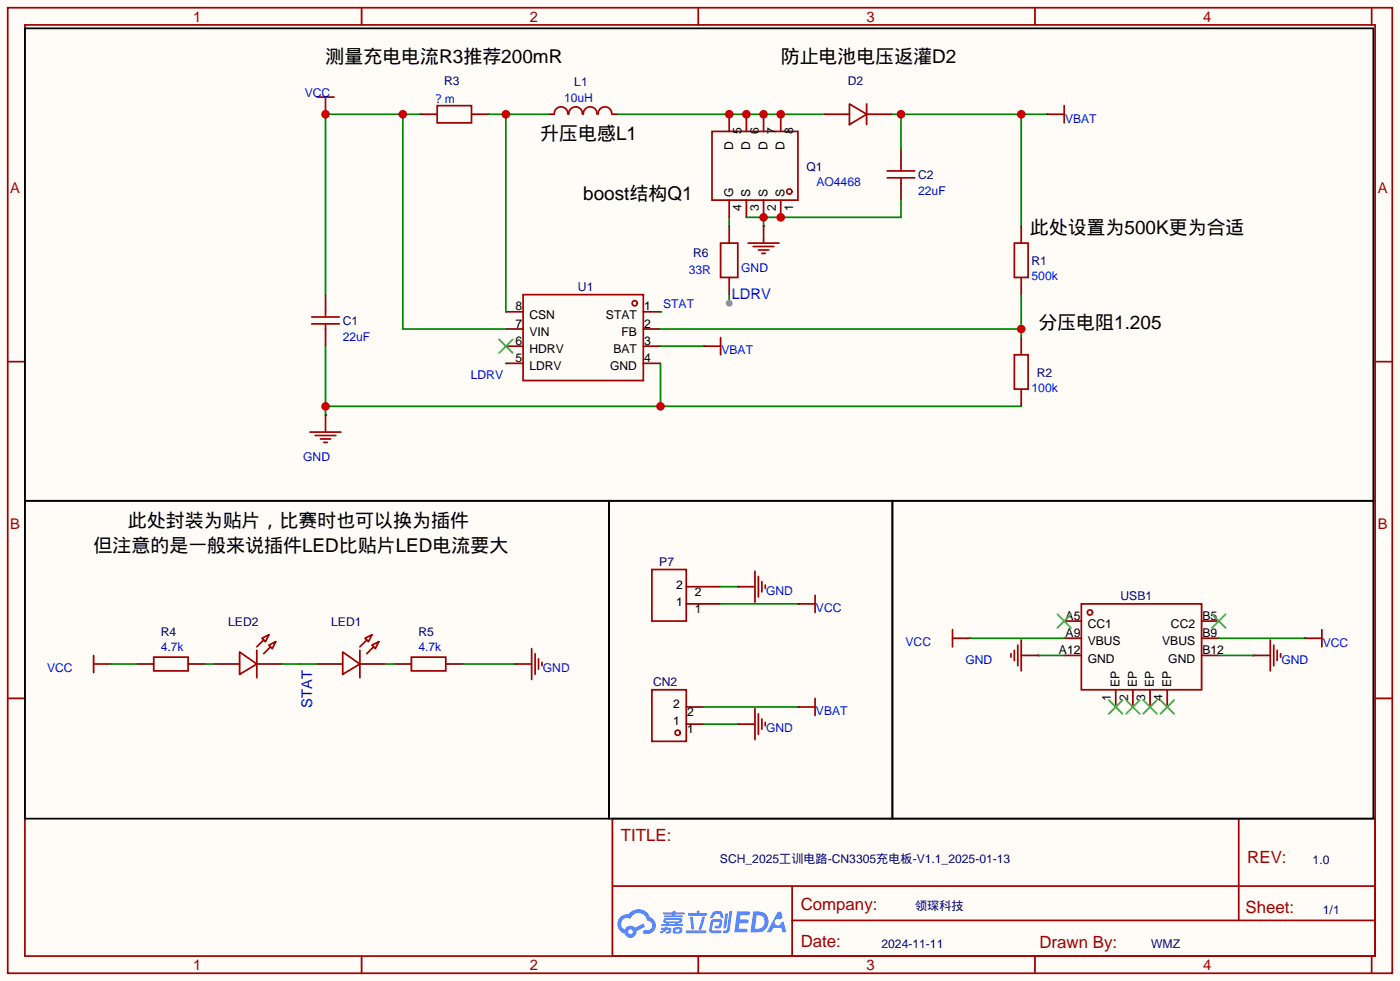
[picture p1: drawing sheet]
<svg xmlns="http://www.w3.org/2000/svg" width="207mm" height="145mm" viewBox="0 0 207 145" stroke-linecap="round" stroke-linejoin="round" font-family="sans-serif">
<path d="M0 0h207v145h-207z" fill="#fffcf7"/>
<g fill="none" stroke="#a10000" stroke-width=".25">
<path d="M1.1 1.1h204.8v142.8h-204.8zM3.7 3.7h199.6v137.7h-199.6zM53.5 1.1v2.6M103.3 1.1v2.6M153 1.1v2.6M202.8 1.1v2.6M1.1 53.5h2.6M203.3 53.5h2.6M1.1 103.3h2.6M203.3 103.3h2.6M90.6 121h112.7v20.4h-112.7zM90.6 131h112.6"/>
<path d="M117.1 136.1h86.1M117.1 131v10.2M183.2 121v15.1M53.5 141.4v2.5M103.3 141.4v2.5M153 141.4v2.5M202.8 141.4v2.5"/>
</g>
<g fill="#5487ff">
<path d="M109 134.7h.8a1.06 1.06 0 0 1 1.1 .2 .27 .27 0 0 1-.3 .4h-1.1l-.1 .6h1.1l.2 .3a.33 .33 0 0 1-.4 .3h-1l-.1 .8h.9a.31 .31 0 0 1 .4 .1 .31 .31 0 0 1 0 .3l-.2 .1h-1.7z"/>
<path d="M115 134.8h.5l.2 .9-.4 .2a.49 .49 0 0 0-.7 .2 .49 .49 0 0 0 .3 .7 .49 .49 0 0 0 .6-.4l.3-.2 .4 1.6h-.5l-.2-.6h-1.2l-.3 .6h-.6z"/>
<path d="M107.3 135h.4l-.3 2.1-.2 .2-.2-.2z"/>
<path d="M107.9 134.7h.4l-.4 2.8a.62 .62 0 0 1-1 .3l.1-.2 .4-.1 .1-.1z"/>
<path d="M105.4 134.9a1.29 1.29 0 0 1 1.2-.1l.2 .2 .2 .7-.4 .1-.2-.7h-.6l-.1 .1a.63 .63 0 0 1-.6 .6l-.1-.2z"/>
<path d="M105.2 136a1.7 1.7 0 0 1 1.4-.1 .88 .88 0 0 1-.3 1.4l-.6-.1-.1-.2 .3-.1 .4-.1 .1-.5h-.9l-.2 1.2 1.2 .1 .2 .2-.2 .2h-1.2l-.3-.2-.1-.4 .2-1.1z"/>
<path d="M101.4 137.6h2.9l.2 .2-.2 .2h-2.8l-.1-.1z"/>
<path d="M103.8 135.5h.5l-.6 1.9-.2 .1-.2-.2z"/>
<path d="M102 135.6h.4l.2 1.6-.2 .2-.2-.1z"/>
<path d="M101.8 135h1.2l.1-.3 .4-.1-.1 .4h1l.2 .2-.2 .2h-2.6l-.1-.1z"/>
<path d="M97.8 137.2h.5l.1-.2h.3v.1l.5 .1 .1 .3-.1 .4-.8 .1v-.3l.5-.1v-.1h-.3l-.4 .3-.5 .2-.1-.3 .5-.2h-.4z"/>
<path d="M98.1 134.9h1.4v-.2h.4v.2h1.2l.2 .2-.2 .1h-1.3v.1h1.1l.1 .2-.1 .1h-2.6l-.1-.3h1.2v-.1h-1.3z"/>
<path d="M111.4 134.7l-.4 3.1a3 3 0 0 0 2.1-.3 1.56 1.56 0 0 0 .4-1.8 1.56 1.56 0 0 0-1.6-1zM111.9 135.3a1.02 1.02 0 0 1 1.2 1 1.02 1.02 0 0 1-1.3 1h-.2z"/>
<path d="M98.2 135.9l-.1 .4 .4 .2v.1h-.7v.3h3.1l.1-.1-.1-.2h-.7l.1-.1a.48 .48 0 0 0 .5-.2 .48 .48 0 0 0 0-.5l-2.4-.1zM98.5 136l2 .1-.1 .1h-1.9zM98.9 136.5h1l-.1 .1h-.8z"/>
<path d="M99.6 137.2l-.1 .7a1.38 1.38 0 0 0 1.2 .1l.1-.1a.68 .68 0 0 0 0-.8h-.9zM99.9 137.4h.6l-.1 .3h-.5z"/>
<path d="M91.7 135.6a1.47 1.47 0 0 0 .7 2.4 .89 .89 0 0 0 1 .6 .89 .89 0 0 0 .7-.9l1.3-.7-.3-.5-1.2 .7a.89 .89 0 0 0-1.5 .3 .9 .9 0 0 1-.5-1.3 .9 .9 0 0 1 1.3-.3 1.3 1.3 0 0 1 1.4-.9 1.3 1.3 0 0 1 1.1 1.1 .75 .75 0 0 1 .7 1 .75 .75 0 0 1-1.1 .4 .29 .29 0 0 0-.2 .3 .29 .29 0 0 0 .2 .3 1.31 1.31 0 0 0 1.6-.9 1.31 1.31 0 0 0-.8-1.6 1.81 1.81 0 0 0-3.1-.4h-.3a1.42 1.42 0 0 0-1 .4zM92.9 137.8a.35 .35 0 0 1 .7 0 .35 .35 0 0 1-.7 0z"/>
</g>
<g fill="none" stroke="#870000" stroke-width=".25">
<path d="M48.1 16.9h.1M62.1 16.9h2.5M69.7 16.9h2.6M81.2 16.9h.7M90.6 16.9h.7M107.8 16.9v2.5M110.4 16.9v2.5M112.9 16.9v2.5M115.4 16.9v2.5M121.8 16.9h3.8M128.1 16.9h3.9M154.8 16.9h.1"/>
<path d="M107.8 29.6v2.5M107.8 33.4v2.5M110.4 29.6v2.5M112.9 33.4h.1M112.9 29.6v2.5M115.4 29.6v2.5M133.2 22v2.5M133.2 27.1v2.5M151 33.4v2.5M48.1 43.6v2.5M48.1 48.6v2.6M74.8 46.1h2.5"/>
<path d="M74.8 48.6h2.5M74.8 51.2h2.5M74.8 53.7h2.5M95.1 46.1h2.6M95.1 48.6h2.6M95.1 51.2h2.6M95.1 53.7h2.6M104 51.2h.1M107.8 41v2.6M151 41v2.6M151 49.9v2.6M151 57.5v2.6"/>
<path d="M48.1 61.3h.1M16.4 98.2h.1M20.2 98.2h2.5M27.8 98.2h2.6M31.6 98.2h3.8M38 98.2h3.8M46.9 98.2h3.8M53.2 98.2h3.8M58.3 98.2h2.5M65.9 98.2h2.6M76.1 98.2h.1M101.5 89.3h5.1"/>
<path d="M101.5 86.7h5.1M109.1 86.7h.1M118 89.3h.1M143.4 94.4h.1M153.5 96.9h.1M157.4 91.8h2.5M157.4 94.4h2.5M157.4 96.9h2.5M177.7 91.8h2.5M177.7 94.4h2.5M177.7 96.9h2.5M185.3 96.9h.1"/>
<path d="M192.9 94.4h.1M101.5 107.1h2.5M101.5 104.5h2.5M109.1 107.1h.1M118 104.5h.1M165 102v2.5M167.5 102v2.5M170.1 102v2.5M172.6 102v2.5"/>
</g>
<g fill="none" stroke="#3c3" stroke-width=".25">
<path d="M73.8 50.2l2 2M75.8 50.2l-2 2M156.3 90.8l2.1 2M158.4 90.8l-2.1 2M179.2 90.8l2 2M181.2 90.8l-2 2M164 103.5l2 2M166 103.5l-2 2M166.5 103.5l2 2M168.5 103.5l-2 2M169 103.5l2.1 2M171.1 103.5l-2.1 2"/>
<path d="M171.6 103.5l2 2M173.6 103.5l-2 2"/>
</g>
<g fill="none" stroke="#a10000" stroke-width=".25">
<path d="M46.9 14.4h2.5M48.1 14.4v2.5M64.6 15.6h5.1v2.6h-5.1zM81.9 16.9a1.01 1.01 0 0 1 1.1-1.1 1.01 1.01 0 0 1 1 1.1M84.1 16.9a1.01 1.01 0 0 1 1-1.1 1.01 1.01 0 0 1 1 1.1M86.3 16.9a1.01 1.01 0 0 1 1-1.1 1.01 1.01 0 0 1 1 1.1M88.4 16.9a1.01 1.01 0 0 1 1.1-1.1 1.01 1.01 0 0 1 1 1.1M105.3 19.4h12.7v10.2h-12.7zM125.6 15.4l2.5 1.5-2.5 1.5zM128.1 15.4v3M154.8 16.9h2.6M157.4 15.6v2.6"/>
<path d="M106.6 35.9h2.5v5.1h-2.5zM110.6 35.9h4.6M111.4 36.4h3M112.1 37h1.6M112.6 37.5h.6M112.9 33.4v2.5M131.2 26.3h4.1M131.2 25.3h4.1M133.2 24.5v.8M133.2 26.3v.8M150 35.9h2v5.1h-2zM46.1 47.9h4.1"/>
<path d="M46.1 46.9h4.1M48.1 46.1v.8M48.1 47.9v.7M77.3 43.6h17.8v12.7h-17.8zM104 51.2h2.6M106.6 49.9v2.6M150 52.5h2v5h-2zM45.8 63.9h4.6M46.6 64.4h3.1M47.4 64.9h1.5M47.9 65.4h.5M48.1 61.3v2.6"/>
<path d="M13.8 98.2h2.6M13.8 96.9v2.5M22.7 97.2h5.1v2h-5.1zM35.4 96.4l2.6 1.8-2.6 1.5zM38 96.1v4.1M38.7 94.4l1.1-.5-.6 1zM39 94.6l-1 1M39.8 95.4l1-.5-.5 1zM40 95.6l-1 1M50.7 96.4l2.5 1.8-2.5 1.5zM53.2 96.1v4.1M54 94.4l1-.5-.5 1z"/>
<path d="M54.2 94.6l-1 1M55 95.4l1-.5-.5 1zM55.2 95.6l-1 1M60.8 97.2h5.1v2h-5.1zM76.1 98.2h2.5M78.6 95.9v4.6M79.1 96.6v3.1M79.6 97.4v1.5M80.1 97.9v.5M96.4 84.2h5.1v7.6h-5.1zM109.1 86.7h2.5M111.6 84.5v4.5"/>
<path d="M112.1 85.2v3.1M112.6 86v1.5M113.2 86.5v.5M118 89.3h2.5M120.5 88v2.6M140.8 94.4h2.6M140.8 93.1v2.5M149.5 96.6v.6M150 96.1v1.6M150.5 95.4v3M151 96.9h2.5M151 94.6v4.6"/>
<path d="M159.9 89.3h17.8v12.7h-17.8zM185.3 96.9h2.5M187.8 94.6v4.6M188.3 95.4v3M188.8 96.1v1.6M189.4 96.6v.6M192.9 94.4h2.6M195.5 93.1v2.5M96.4 102h5.1v7.6h-5.1zM109.1 107.1h2.5M111.6 104.8v4.5M112.1 105.5v3.1"/>
<path d="M112.6 106.3v1.5M113.2 106.8v.5M118 104.5h2.5M120.5 103.3v2.5"/>
<circle cx="116.7" cy="28.3" r=".38"/>
<circle cx="93.9" cy="44.8" r=".38"/>
<circle cx="161.2" cy="90.6" r=".38"/>
<circle cx="100.2" cy="108.3" r=".38"/>
</g>
<path d="M3.7 4.2h199.4v69.8h-199.4zM3.7 74h86.3v47h-86.3zM90 74h42v47h-42zM132 74h71.1v47h-71.1z" fill="none" stroke="#000" stroke-width=".25"/>
<path d="M48.1 51.2v10.1M97.7 53.7v6.4M48.1 60.1h102.9" fill="none" stroke="#008700" stroke-width=".25"/>
<g fill="#c00">
<circle cx="48.1" cy="60.1" r=".63"/>
<circle cx="97.7" cy="60.1" r=".63"/>
</g>
<path d="M59.6 16.9v31.7h15.2M62.1 16.9h-14v26.7" fill="none" stroke="#008700" stroke-width=".25"/>
<g fill="#c00">
<circle cx="59.6" cy="16.9" r=".63"/>
<circle cx="48.1" cy="16.9" r=".63"/>
</g>
<path d="M91.3 16.9h30.5" fill="none" stroke="#008700" stroke-width=".25"/>
<g fill="#c00">
<circle cx="115.4" cy="16.9" r=".63"/>
<circle cx="112.9" cy="16.9" r=".63"/>
<circle cx="110.4" cy="16.9" r=".63"/>
<circle cx="107.8" cy="16.9" r=".63"/>
</g>
<path d="M112.9 32.1v1.3M133.2 29.6v2.5h-22.8" fill="none" stroke="#008700" stroke-width=".25"/>
<g fill="#c00">
<circle cx="115.4" cy="32.1" r=".63"/>
<circle cx="112.9" cy="32.1" r=".63"/>
</g>
<path d="M132 16.9h22.8M133.2 16.9v5.1M151 16.9v16.5" fill="none" stroke="#008700" stroke-width=".25"/>
<g fill="#c00">
<circle cx="133.2" cy="16.9" r=".63"/>
<circle cx="151" cy="16.9" r=".63"/>
</g>
<path d="M97.7 48.6h53.3M151 43.6v6.3" fill="none" stroke="#008700" stroke-width=".25"/>
<circle cx="151" cy="48.6" r=".63" fill="#c00"/>
<path d="M72.3 16.9h8.9M74.8 16.9v29.2M107.8 32.1v1.3M16.4 98.2h3.8M30.4 98.2h1.2M41.8 98.2h5.1M57 98.2h1.3M68.5 98.2h7.6" fill="none" stroke="#008700" stroke-width=".25"/>
<circle cx="74.8" cy="16.9" r=".63" fill="#c00"/>
<path d="M97.7 51.2h6.3M107.8 43.6v1.2" fill="none" stroke="#008700" stroke-width=".25"/>
<circle cx="107.8" cy="44.8" r=".51" fill="#999"/>
<path d="M74.8 53.7h.1M97.7 46.1h.1M106.6 86.7h2.5M106.6 89.3h11.4M143.4 94.4h14M153.5 96.9h3.9M180.2 94.4h12.7M180.2 96.9h5.1M104 107.1h5.1M104 104.5h14" fill="none" stroke="#008700" stroke-width=".25"/>
<g font-size="2.8">
<text x="48.1" y="9.3">测量充电电流R3推荐200mR</text>
<text x="115.4" y="9.3">防止电池电压返灌D2</text>
<text x="79.9" y="20.7">升压电感L1</text>
<text x="86.2" y="29.6">boost结构Q1</text>
<text x="152.3" y="34.7">此处设置为500K更为合适</text>
<text x="153.5" y="48.6">分压电阻1.205</text>
<text x="18.9" y="77.8">此处封装为贴片，比赛时也可以换为插件</text>
<text x="13.8" y="81.7">但注意的是一般来说插件LED比贴片LED电流要大</text>
</g>
<g font-size="2.5" fill="#a00000">
<text x="91.8" y="124.3">TITLE:</text>
<text x="184.4" y="127.6">REV:</text>
<text x="118.4" y="134.5">Company:</text>
<text x="184.2" y="134.9">Sheet:</text>
<text x="118.4" y="140">Date:</text>
<text x="153.7" y="140.1">Drawn By:</text>
</g>
<g font-size="2.2" fill="#a00000">
<text x="28.6" y="3.2">1</text>
<text x="78.4" y="3.2">2</text>
<text x="128.1" y="3.2">3</text>
<text x="177.9" y="3.2">4</text>
<text x="1.5" y="28.5">A</text>
<text x="203.7" y="28.5">A</text>
<text x="1.5" y="78.3">B</text>
<text x="203.7" y="78.3">B</text>
<text x="28.6" y="143.4">1</text>
<text x="78.4" y="143.4">2</text>
<text x="128.1" y="143.4">3</text>
<text x="177.9" y="143.4">4</text>
</g>
<g font-size="2.2" fill="#00f">
<text x="108.2" y="44.2">LDRV</text>
<text x="46.1" y="104.6" transform="rotate(-90 46.1 104.6)">STAT</text>
</g>
<g font-size="1.8" fill="#00f">
<text x="45.1" y="14.3">VCC</text>
<text x="64" y="15.2">？m</text>
<text x="83.4" y="15.1">10uH</text>
<text x="157.5" y="18.1">VBAT</text>
<text x="120.7" y="27.5">AO4468</text>
<text x="135.8" y="28.8">22uF</text>
<text x="101.8" y="40.5">33R</text>
<text x="109.6" y="40.2">GND</text>
<text x="152.5" y="41.5">500k</text>
<text x="98" y="45.5">STAT</text>
<text x="50.7" y="50.4">22uF</text>
<text x="106.7" y="52.4">VBAT</text>
<text x="69.6" y="56">LDRV</text>
<text x="152.5" y="58">100k</text>
<text x="44.8" y="68.1">GND</text>
<text x="113.3" y="87.9">GND</text>
<text x="120.6" y="90.5">VCC</text>
<text x="133.9" y="95.6">VCC</text>
<text x="195.6" y="95.6">VCC</text>
<text x="7" y="99.4">VCC</text>
<text x="23.8" y="96.3">4.7k</text>
<text x="61.9" y="96.3">4.7k</text>
<text x="80.3" y="99.4">GND</text>
<text x="142.7" y="98.1">GND</text>
<text x="189.5" y="98.1">GND</text>
<text x="120.6" y="105.7">VBAT</text>
<text x="113.3" y="108.3">GND</text>
</g>
<g font-size="1.8" fill="#000080">
<text x="65.7" y="12.5">R3</text>
<text x="84.9" y="12.7">L1</text>
<text x="125.4" y="12.6">D2</text>
<text x="119.3" y="25.2">Q1</text>
<text x="135.8" y="26.5">C2</text>
<text x="102.5" y="37.9">R6</text>
<text x="152.5" y="39.3">R1</text>
<text x="85.5" y="43">U1</text>
<text x="50.7" y="48.1">C1</text>
<text x="153.3" y="55.8">R2</text>
<text x="97.5" y="83.7">P7</text>
<text x="165.7" y="88.7">USB1</text>
<text x="23.8" y="94.1">R4</text>
<text x="33.7" y="92.5">LED2</text>
<text x="49" y="92.5">LED1</text>
<text x="61.9" y="94.1">R5</text>
<text x="96.6" y="101.4">CN2</text>
<text x="106.5" y="127.6">SCH_2025工训电路-CN3305充电板-V1.1_2025-01-13</text>
<text x="194.1" y="127.7">1.0</text>
<text x="135.3" y="134.6">领琛科技</text>
<text x="195.6" y="135.1">1/1</text>
<text x="130.3" y="140.2">2024-11-11</text>
<text x="170.2" y="140.1">WMZ</text>
</g>
<g font-size="1.8">
<text x="108.4" y="22.2" transform="rotate(-90 108.4 22.2)">D</text>
<text x="109.7" y="19.8" transform="rotate(-90 109.7 19.8)">5</text>
<text x="110.9" y="22.2" transform="rotate(-90 110.9 22.2)">D</text>
<text x="112.2" y="19.8" transform="rotate(-90 112.2 19.8)">6</text>
<text x="113.5" y="22.2" transform="rotate(-90 113.5 22.2)">D</text>
<text x="114.7" y="19.8" transform="rotate(-90 114.7 19.8)">7</text>
<text x="116" y="22.2" transform="rotate(-90 116 22.2)">D</text>
<text x="117.3" y="19.8" transform="rotate(-90 117.3 19.8)">8</text>
<text x="108.4" y="29.1" transform="rotate(-90 108.4 29.1)">G</text>
<text x="110.9" y="29.1" transform="rotate(-90 110.9 29.1)">S</text>
<text x="113.5" y="29.1" transform="rotate(-90 113.5 29.1)">S</text>
<text x="116" y="29.1" transform="rotate(-90 116 29.1)">S</text>
<text x="109.7" y="31.2" transform="rotate(-90 109.7 31.2)">4</text>
<text x="112.2" y="31.2" transform="rotate(-90 112.2 31.2)">3</text>
<text x="114.7" y="31.2" transform="rotate(-90 114.7 31.2)">2</text>
<text x="117.3" y="31.2" transform="rotate(-90 117.3 31.2)">1</text>
<text x="76.2" y="45.9">8</text>
<text x="78.3" y="47.2">CSN</text>
<text x="89.6" y="47.2">STAT</text>
<text x="95.2" y="45.9">1</text>
<text x="76.2" y="48.4">7</text>
<text x="76.2" y="51">6</text>
<text x="76.2" y="53.5">5</text>
<text x="78.3" y="49.7">VIN</text>
<text x="78.3" y="52.2">HDRV</text>
<text x="90.7" y="52.2">BAT</text>
<text x="91.9" y="49.7">FB</text>
<text x="95.2" y="53.5">4</text>
<text x="95.2" y="51">3</text>
<text x="95.2" y="48.4">2</text>
<text x="78.3" y="54.8">LDRV</text>
<text x="90.2" y="54.8">GND</text>
<text x="100" y="89.6">1</text>
<text x="100" y="87.1">2</text>
<text x="102.7" y="88.1">2</text>
<text x="102.7" y="90.6">1</text>
<text x="157.6" y="94.1">A9</text>
<text x="157.6" y="91.6">A5</text>
<text x="160.8" y="95.4">VBUS</text>
<text x="160.8" y="92.9">CC1</text>
<text x="171.9" y="95.4">VBUS</text>
<text x="173.1" y="92.9">CC2</text>
<text x="177.8" y="91.6">B5</text>
<text x="177.8" y="94.1">B9</text>
<text x="156.6" y="96.7">A12</text>
<text x="160.8" y="98">GND</text>
<text x="165.5" y="101.5" transform="rotate(-90 165.5 101.5)">EP</text>
<text x="168.1" y="101.5" transform="rotate(-90 168.1 101.5)">EP</text>
<text x="170.6" y="101.5" transform="rotate(-90 170.6 101.5)">EP</text>
<text x="172.7" y="98">GND</text>
<text x="173.2" y="101.5" transform="rotate(-90 173.2 101.5)">EP</text>
<text x="177.8" y="96.7">B12</text>
<text x="99.5" y="107.1">1</text>
<text x="99.5" y="104.6">2</text>
<text x="101.6" y="105.9">2</text>
<text x="164.3" y="103.6" transform="rotate(-90 164.3 103.6)">1</text>
<text x="166.8" y="103.6" transform="rotate(-90 166.8 103.6)">2</text>
<text x="169.4" y="103.6" transform="rotate(-90 169.4 103.6)">3</text>
<text x="171.9" y="103.6" transform="rotate(-90 171.9 103.6)">4</text>
<text x="101.6" y="108.4">1</text>
</g>
</svg>
